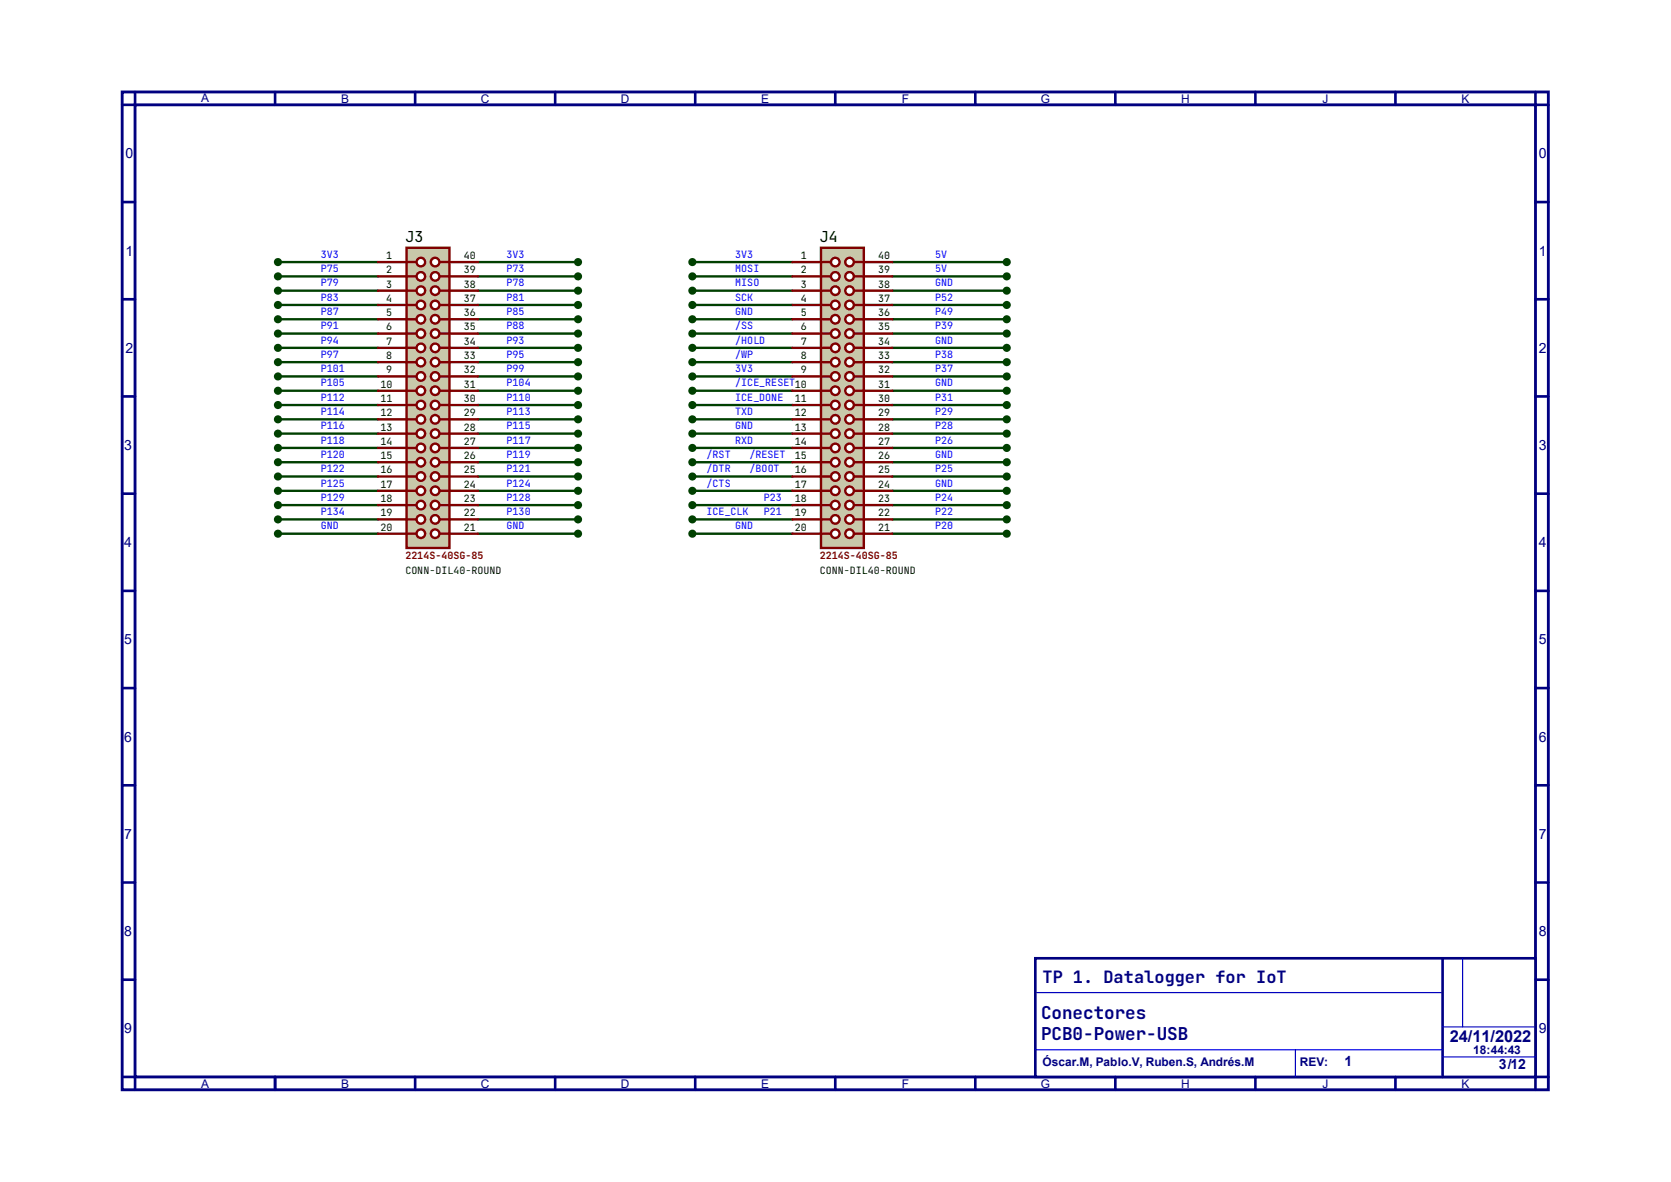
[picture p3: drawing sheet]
<svg xmlns="http://www.w3.org/2000/svg" width="297mm" height="210mm" viewBox="0 0 297 210" stroke-linecap="round" stroke-linejoin="round" font-family="sans-serif">
<path d="M21.7 16.3h253.5v177.3h-253.5zM24 18.6h248.9v172.7h-248.9z" fill="none" stroke="#000080" stroke-width=".51"/>
<path d="M24 16.3v2.3h-2.3M48.9 16.3v2.3" fill="none" stroke="#000080" stroke-width=".47"/>
<path d="M184 170.3h88.9v21h-88.9z" fill="#fff" stroke="#000080" stroke-width=".47"/>
<g fill="none" stroke="#000080" stroke-width=".47">
<path d="M73.8 16.3v2.3M98.7 16.3v2.3M123.6 16.3v2.3M148.5 16.3v2.3M173.4 16.3v2.3M198.2 16.3v2.3M223.1 16.3v2.3M248 16.3v2.3M272.9 16.3v2.3h2.3M21.7 35.9h2.3M272.9 35.9h2.3M21.7 53.2h2.3"/>
<path d="M272.9 53.2h2.3M21.7 70.4h2.3M272.9 70.4h2.3M21.7 87.7h2.3M272.9 87.7h2.3M21.7 105h2.3M272.9 105h2.3M21.7 122.3h2.3M21.7 139.5h2.3M272.9 122.3h2.3M272.9 139.5h2.3M21.7 156.8h2.3"/>
<path d="M272.9 156.8h2.3M21.7 174.1h2.3M256.4 170.3v21M272.9 174.1h2.3M21.7 191.3h2.3v2.3M48.9 191.3v2.3M73.8 191.3v2.3M98.7 191.3v2.3M123.6 191.3v2.3M148.5 191.3v2.3M173.4 191.3v2.3M198.2 191.3v2.3"/>
<path d="M223.1 191.3v2.3M248 191.3v2.3M275.2 191.3h-2.3v2.3"/>
</g>
<path d="M184.3 176.4h71.9M260 170.3v12.2M184 186.5h72.4M230.3 186.5v4.8M256.4 182.5h16.3M256.4 187.8h16.5" fill="none" stroke="#0000c0" stroke-width=".21"/>
<g fill="none" stroke="#004000" stroke-width=".42">
<path d="M49.4 46.6h17.8M49.4 49.1h17.8M49.4 51.6h17.8M49.4 54.2h17.8M49.4 56.7h17.8M49.4 59.3h17.8M85 46.6h17.7M85 49.1h17.7M85 51.6h17.7M85 54.2h17.7M85 56.7h17.7M85 59.3h17.7"/>
<path d="M123.1 46.6h17.7M123.1 49.1h17.7M123.1 51.6h17.7M123.1 54.2h17.7M123.1 56.7h17.7M123.1 59.3h17.7M158.6 46.6h20.3M158.6 49.1h20.3M158.6 51.6h20.3M158.6 54.2h20.3M158.6 56.7h20.3M158.6 59.3h20.3"/>
<path d="M49.4 61.8h17.8M49.4 64.3h17.8M49.4 66.9h17.8M49.4 69.4h17.8M49.4 72h17.8M49.4 74.5h17.8M49.4 77h17.8M49.4 79.6h17.8M85 61.8h17.7M85 64.3h17.7M85 66.9h17.7M85 69.4h17.7"/>
<path d="M85 72h17.7M85 74.5h17.7M85 77h17.7M85 79.6h17.7M123.1 61.8h17.7M123.1 64.3h17.7M123.1 66.9h17.7M123.1 69.4h17.7M123.1 72h17.7M123.1 74.5h17.7M123.1 77h17.7M123.1 79.6h17.7"/>
<path d="M158.6 61.8h20.3M158.6 64.3h20.3M158.6 66.9h20.3M158.6 69.4h20.3M158.6 72h20.3M158.6 74.5h20.3M158.6 77h20.3M158.6 79.6h20.3M49.4 82.1h17.8M49.4 84.7h17.8M49.4 87.2h17.8M49.4 89.7h17.8"/>
<path d="M49.4 92.3h17.8M49.4 94.8h17.8M85 82.1h17.7M85 84.7h17.7M85 87.2h17.7M85 89.7h17.7M85 92.3h17.7M85 94.8h17.7M123.1 82.1h17.7M123.1 84.7h17.7M123.1 87.2h17.7M123.1 89.7h17.7"/>
<path d="M123.1 92.3h17.7M123.1 94.8h17.7M158.6 82.1h20.3M158.6 84.7h20.3M158.6 87.2h20.3M158.6 89.7h20.3M158.6 92.3h20.3M158.6 94.8h20.3"/>
</g>
<path d="M72.3 44h7.6v53.4h-7.6z" fill="#c8c8aa" stroke="#800000" stroke-width=".42"/>
<path d="M72.3 46.6h1.7" fill="none" stroke="#800000" stroke-width=".42"/>
<circle cx="74.8" cy="46.6" r=".76" fill="#fff" stroke="#800000" stroke-width=".42"/>
<path d="M72.3 49.1h1.7" fill="none" stroke="#800000" stroke-width=".42"/>
<circle cx="74.8" cy="49.1" r=".76" fill="#fff" stroke="#800000" stroke-width=".42"/>
<path d="M72.3 51.6h1.7" fill="none" stroke="#800000" stroke-width=".42"/>
<circle cx="74.8" cy="51.6" r=".76" fill="#fff" stroke="#800000" stroke-width=".42"/>
<path d="M72.3 54.2h1.7" fill="none" stroke="#800000" stroke-width=".42"/>
<circle cx="74.8" cy="54.2" r=".76" fill="#fff" stroke="#800000" stroke-width=".42"/>
<path d="M78.1 46.6h1.8" fill="none" stroke="#800000" stroke-width=".42"/>
<circle cx="77.3" cy="46.6" r=".76" fill="#fff" stroke="#800000" stroke-width=".42"/>
<path d="M78.1 49.1h1.8" fill="none" stroke="#800000" stroke-width=".42"/>
<circle cx="77.3" cy="49.1" r=".76" fill="#fff" stroke="#800000" stroke-width=".42"/>
<path d="M78.1 51.6h1.8" fill="none" stroke="#800000" stroke-width=".42"/>
<circle cx="77.3" cy="51.6" r=".76" fill="#fff" stroke="#800000" stroke-width=".42"/>
<path d="M78.1 54.2h1.8" fill="none" stroke="#800000" stroke-width=".42"/>
<circle cx="77.3" cy="54.2" r=".76" fill="#fff" stroke="#800000" stroke-width=".42"/>
<path d="M72.3 56.7h1.7" fill="none" stroke="#800000" stroke-width=".42"/>
<circle cx="74.8" cy="56.7" r=".76" fill="#fff" stroke="#800000" stroke-width=".42"/>
<path d="M78.1 56.7h1.8" fill="none" stroke="#800000" stroke-width=".42"/>
<circle cx="77.3" cy="56.7" r=".76" fill="#fff" stroke="#800000" stroke-width=".42"/>
<path d="M72.3 59.3h1.7" fill="none" stroke="#800000" stroke-width=".42"/>
<circle cx="74.8" cy="59.3" r=".76" fill="#fff" stroke="#800000" stroke-width=".42"/>
<path d="M78.1 59.3h1.8" fill="none" stroke="#800000" stroke-width=".42"/>
<circle cx="77.3" cy="59.3" r=".76" fill="#fff" stroke="#800000" stroke-width=".42"/>
<path d="M72.3 61.8h1.7" fill="none" stroke="#800000" stroke-width=".42"/>
<circle cx="74.8" cy="61.8" r=".76" fill="#fff" stroke="#800000" stroke-width=".42"/>
<path d="M78.1 61.8h1.8" fill="none" stroke="#800000" stroke-width=".42"/>
<circle cx="77.3" cy="61.8" r=".76" fill="#fff" stroke="#800000" stroke-width=".42"/>
<path d="M72.3 64.3h1.7" fill="none" stroke="#800000" stroke-width=".42"/>
<circle cx="74.8" cy="64.3" r=".76" fill="#fff" stroke="#800000" stroke-width=".42"/>
<path d="M78.1 64.3h1.8" fill="none" stroke="#800000" stroke-width=".42"/>
<circle cx="77.3" cy="64.3" r=".76" fill="#fff" stroke="#800000" stroke-width=".42"/>
<path d="M72.3 66.9h1.7" fill="none" stroke="#800000" stroke-width=".42"/>
<circle cx="74.8" cy="66.9" r=".76" fill="#fff" stroke="#800000" stroke-width=".42"/>
<path d="M78.1 66.9h1.8" fill="none" stroke="#800000" stroke-width=".42"/>
<circle cx="77.3" cy="66.9" r=".76" fill="#fff" stroke="#800000" stroke-width=".42"/>
<path d="M72.3 69.4h1.7" fill="none" stroke="#800000" stroke-width=".42"/>
<circle cx="74.8" cy="69.4" r=".76" fill="#fff" stroke="#800000" stroke-width=".42"/>
<path d="M78.1 69.4h1.8" fill="none" stroke="#800000" stroke-width=".42"/>
<circle cx="77.3" cy="69.4" r=".76" fill="#fff" stroke="#800000" stroke-width=".42"/>
<path d="M72.3 72h1.7" fill="none" stroke="#800000" stroke-width=".42"/>
<circle cx="74.8" cy="72" r=".76" fill="#fff" stroke="#800000" stroke-width=".42"/>
<path d="M78.1 72h1.8" fill="none" stroke="#800000" stroke-width=".42"/>
<circle cx="77.3" cy="72" r=".76" fill="#fff" stroke="#800000" stroke-width=".42"/>
<path d="M72.3 74.5h1.7" fill="none" stroke="#800000" stroke-width=".42"/>
<circle cx="74.8" cy="74.5" r=".76" fill="#fff" stroke="#800000" stroke-width=".42"/>
<path d="M78.1 74.5h1.8" fill="none" stroke="#800000" stroke-width=".42"/>
<circle cx="77.3" cy="74.5" r=".76" fill="#fff" stroke="#800000" stroke-width=".42"/>
<path d="M72.3 77h1.7" fill="none" stroke="#800000" stroke-width=".42"/>
<circle cx="74.8" cy="77" r=".76" fill="#fff" stroke="#800000" stroke-width=".42"/>
<path d="M78.1 77h1.8" fill="none" stroke="#800000" stroke-width=".42"/>
<circle cx="77.3" cy="77" r=".76" fill="#fff" stroke="#800000" stroke-width=".42"/>
<path d="M72.3 79.6h1.7" fill="none" stroke="#800000" stroke-width=".42"/>
<circle cx="74.8" cy="79.6" r=".76" fill="#fff" stroke="#800000" stroke-width=".42"/>
<path d="M78.1 79.6h1.8" fill="none" stroke="#800000" stroke-width=".42"/>
<circle cx="77.3" cy="79.6" r=".76" fill="#fff" stroke="#800000" stroke-width=".42"/>
<path d="M72.3 82.1h1.7" fill="none" stroke="#800000" stroke-width=".42"/>
<circle cx="74.8" cy="82.1" r=".76" fill="#fff" stroke="#800000" stroke-width=".42"/>
<path d="M78.1 82.1h1.8" fill="none" stroke="#800000" stroke-width=".42"/>
<circle cx="77.3" cy="82.1" r=".76" fill="#fff" stroke="#800000" stroke-width=".42"/>
<path d="M72.3 84.7h1.7" fill="none" stroke="#800000" stroke-width=".42"/>
<circle cx="74.8" cy="84.7" r=".76" fill="#fff" stroke="#800000" stroke-width=".42"/>
<path d="M78.1 84.7h1.8" fill="none" stroke="#800000" stroke-width=".42"/>
<circle cx="77.3" cy="84.7" r=".76" fill="#fff" stroke="#800000" stroke-width=".42"/>
<path d="M72.3 87.2h1.7" fill="none" stroke="#800000" stroke-width=".42"/>
<circle cx="74.8" cy="87.2" r=".76" fill="#fff" stroke="#800000" stroke-width=".42"/>
<path d="M78.1 87.2h1.8" fill="none" stroke="#800000" stroke-width=".42"/>
<circle cx="77.3" cy="87.2" r=".76" fill="#fff" stroke="#800000" stroke-width=".42"/>
<path d="M72.3 89.7h1.7" fill="none" stroke="#800000" stroke-width=".42"/>
<circle cx="74.8" cy="89.7" r=".76" fill="#fff" stroke="#800000" stroke-width=".42"/>
<path d="M78.1 89.7h1.8" fill="none" stroke="#800000" stroke-width=".42"/>
<circle cx="77.3" cy="89.7" r=".76" fill="#fff" stroke="#800000" stroke-width=".42"/>
<path d="M72.3 92.3h1.7" fill="none" stroke="#800000" stroke-width=".42"/>
<circle cx="74.8" cy="92.3" r=".76" fill="#fff" stroke="#800000" stroke-width=".42"/>
<path d="M78.1 92.3h1.8" fill="none" stroke="#800000" stroke-width=".42"/>
<circle cx="77.3" cy="92.3" r=".76" fill="#fff" stroke="#800000" stroke-width=".42"/>
<path d="M72.3 94.8h1.7" fill="none" stroke="#800000" stroke-width=".42"/>
<circle cx="74.8" cy="94.8" r=".76" fill="#fff" stroke="#800000" stroke-width=".42"/>
<path d="M78.1 94.8h1.8" fill="none" stroke="#800000" stroke-width=".42"/>
<circle cx="77.3" cy="94.8" r=".76" fill="#fff" stroke="#800000" stroke-width=".42"/>
<g fill="none" stroke="#800000" stroke-width=".42">
<path d="M67.2 46.6h5.1M67.2 49.1h5.1M67.2 51.6h5.1M67.2 54.2h5.1M67.2 56.7h5.1M67.2 59.3h5.1M79.9 46.6h5.1M79.9 49.1h5.1M79.9 51.6h5.1M79.9 54.2h5.1M79.9 56.7h5.1M79.9 59.3h5.1"/>
<path d="M67.2 61.8h5.1M67.2 64.3h5.1M67.2 66.9h5.1M67.2 69.4h5.1M67.2 72h5.1M67.2 74.5h5.1M67.2 77h5.1M67.2 79.6h5.1M79.9 61.8h5.1M79.9 64.3h5.1M79.9 66.9h5.1M79.9 69.4h5.1"/>
<path d="M79.9 72h5.1M79.9 74.5h5.1M79.9 77h5.1M79.9 79.6h5.1M67.2 82.1h5.1M67.2 84.7h5.1M67.2 87.2h5.1M67.2 89.7h5.1M67.2 92.3h5.1M67.2 94.8h5.1M79.9 82.1h5.1M79.9 84.7h5.1"/>
<path d="M79.9 87.2h5.1M79.9 89.7h5.1M79.9 92.3h5.1M79.9 94.8h5.1"/>
</g>
<path d="M145.9 44h7.6v53.4h-7.6z" fill="#c8c8aa" stroke="#800000" stroke-width=".42"/>
<path d="M145.9 46.6h1.8" fill="none" stroke="#800000" stroke-width=".42"/>
<circle cx="148.5" cy="46.6" r=".76" fill="#fff" stroke="#800000" stroke-width=".42"/>
<path d="M145.9 49.1h1.8" fill="none" stroke="#800000" stroke-width=".42"/>
<circle cx="148.5" cy="49.1" r=".76" fill="#fff" stroke="#800000" stroke-width=".42"/>
<path d="M145.9 51.6h1.8" fill="none" stroke="#800000" stroke-width=".42"/>
<circle cx="148.5" cy="51.6" r=".76" fill="#fff" stroke="#800000" stroke-width=".42"/>
<path d="M145.9 54.2h1.8" fill="none" stroke="#800000" stroke-width=".42"/>
<circle cx="148.5" cy="54.2" r=".76" fill="#fff" stroke="#800000" stroke-width=".42"/>
<path d="M151.8 46.6h1.7" fill="none" stroke="#800000" stroke-width=".42"/>
<circle cx="151" cy="46.6" r=".76" fill="#fff" stroke="#800000" stroke-width=".42"/>
<path d="M151.8 49.1h1.7" fill="none" stroke="#800000" stroke-width=".42"/>
<circle cx="151" cy="49.1" r=".76" fill="#fff" stroke="#800000" stroke-width=".42"/>
<path d="M151.8 51.6h1.7" fill="none" stroke="#800000" stroke-width=".42"/>
<circle cx="151" cy="51.6" r=".76" fill="#fff" stroke="#800000" stroke-width=".42"/>
<path d="M151.8 54.2h1.7" fill="none" stroke="#800000" stroke-width=".42"/>
<circle cx="151" cy="54.2" r=".76" fill="#fff" stroke="#800000" stroke-width=".42"/>
<path d="M145.9 56.7h1.8" fill="none" stroke="#800000" stroke-width=".42"/>
<circle cx="148.5" cy="56.7" r=".76" fill="#fff" stroke="#800000" stroke-width=".42"/>
<path d="M151.8 56.7h1.7" fill="none" stroke="#800000" stroke-width=".42"/>
<circle cx="151" cy="56.7" r=".76" fill="#fff" stroke="#800000" stroke-width=".42"/>
<path d="M145.9 59.3h1.8" fill="none" stroke="#800000" stroke-width=".42"/>
<circle cx="148.5" cy="59.3" r=".76" fill="#fff" stroke="#800000" stroke-width=".42"/>
<path d="M151.8 59.3h1.7" fill="none" stroke="#800000" stroke-width=".42"/>
<circle cx="151" cy="59.3" r=".76" fill="#fff" stroke="#800000" stroke-width=".42"/>
<path d="M145.9 61.8h1.8" fill="none" stroke="#800000" stroke-width=".42"/>
<circle cx="148.5" cy="61.8" r=".76" fill="#fff" stroke="#800000" stroke-width=".42"/>
<path d="M151.8 61.8h1.7" fill="none" stroke="#800000" stroke-width=".42"/>
<circle cx="151" cy="61.8" r=".76" fill="#fff" stroke="#800000" stroke-width=".42"/>
<path d="M145.9 64.3h1.8" fill="none" stroke="#800000" stroke-width=".42"/>
<circle cx="148.5" cy="64.3" r=".76" fill="#fff" stroke="#800000" stroke-width=".42"/>
<path d="M151.8 64.3h1.7" fill="none" stroke="#800000" stroke-width=".42"/>
<circle cx="151" cy="64.3" r=".76" fill="#fff" stroke="#800000" stroke-width=".42"/>
<path d="M145.9 66.9h1.8" fill="none" stroke="#800000" stroke-width=".42"/>
<circle cx="148.5" cy="66.9" r=".76" fill="#fff" stroke="#800000" stroke-width=".42"/>
<path d="M151.8 66.9h1.7" fill="none" stroke="#800000" stroke-width=".42"/>
<circle cx="151" cy="66.9" r=".76" fill="#fff" stroke="#800000" stroke-width=".42"/>
<path d="M145.9 69.4h1.8" fill="none" stroke="#800000" stroke-width=".42"/>
<circle cx="148.5" cy="69.4" r=".76" fill="#fff" stroke="#800000" stroke-width=".42"/>
<path d="M151.8 69.4h1.7" fill="none" stroke="#800000" stroke-width=".42"/>
<circle cx="151" cy="69.4" r=".76" fill="#fff" stroke="#800000" stroke-width=".42"/>
<path d="M145.9 72h1.8" fill="none" stroke="#800000" stroke-width=".42"/>
<circle cx="148.5" cy="72" r=".76" fill="#fff" stroke="#800000" stroke-width=".42"/>
<path d="M151.8 72h1.7" fill="none" stroke="#800000" stroke-width=".42"/>
<circle cx="151" cy="72" r=".76" fill="#fff" stroke="#800000" stroke-width=".42"/>
<path d="M145.9 74.5h1.8" fill="none" stroke="#800000" stroke-width=".42"/>
<circle cx="148.5" cy="74.5" r=".76" fill="#fff" stroke="#800000" stroke-width=".42"/>
<path d="M151.8 74.5h1.7" fill="none" stroke="#800000" stroke-width=".42"/>
<circle cx="151" cy="74.5" r=".76" fill="#fff" stroke="#800000" stroke-width=".42"/>
<path d="M145.9 77h1.8" fill="none" stroke="#800000" stroke-width=".42"/>
<circle cx="148.5" cy="77" r=".76" fill="#fff" stroke="#800000" stroke-width=".42"/>
<path d="M151.8 77h1.7" fill="none" stroke="#800000" stroke-width=".42"/>
<circle cx="151" cy="77" r=".76" fill="#fff" stroke="#800000" stroke-width=".42"/>
<path d="M145.9 79.6h1.8" fill="none" stroke="#800000" stroke-width=".42"/>
<circle cx="148.5" cy="79.6" r=".76" fill="#fff" stroke="#800000" stroke-width=".42"/>
<path d="M151.8 79.6h1.7" fill="none" stroke="#800000" stroke-width=".42"/>
<circle cx="151" cy="79.6" r=".76" fill="#fff" stroke="#800000" stroke-width=".42"/>
<path d="M145.9 82.1h1.8" fill="none" stroke="#800000" stroke-width=".42"/>
<circle cx="148.5" cy="82.1" r=".76" fill="#fff" stroke="#800000" stroke-width=".42"/>
<path d="M151.8 82.1h1.7" fill="none" stroke="#800000" stroke-width=".42"/>
<circle cx="151" cy="82.1" r=".76" fill="#fff" stroke="#800000" stroke-width=".42"/>
<path d="M145.9 84.7h1.8" fill="none" stroke="#800000" stroke-width=".42"/>
<circle cx="148.5" cy="84.7" r=".76" fill="#fff" stroke="#800000" stroke-width=".42"/>
<path d="M151.8 84.7h1.7" fill="none" stroke="#800000" stroke-width=".42"/>
<circle cx="151" cy="84.7" r=".76" fill="#fff" stroke="#800000" stroke-width=".42"/>
<path d="M145.9 87.2h1.8" fill="none" stroke="#800000" stroke-width=".42"/>
<circle cx="148.5" cy="87.2" r=".76" fill="#fff" stroke="#800000" stroke-width=".42"/>
<path d="M151.8 87.2h1.7" fill="none" stroke="#800000" stroke-width=".42"/>
<circle cx="151" cy="87.2" r=".76" fill="#fff" stroke="#800000" stroke-width=".42"/>
<path d="M145.9 89.7h1.8" fill="none" stroke="#800000" stroke-width=".42"/>
<circle cx="148.5" cy="89.7" r=".76" fill="#fff" stroke="#800000" stroke-width=".42"/>
<path d="M151.8 89.7h1.7" fill="none" stroke="#800000" stroke-width=".42"/>
<circle cx="151" cy="89.7" r=".76" fill="#fff" stroke="#800000" stroke-width=".42"/>
<path d="M145.9 92.3h1.8" fill="none" stroke="#800000" stroke-width=".42"/>
<circle cx="148.5" cy="92.3" r=".76" fill="#fff" stroke="#800000" stroke-width=".42"/>
<path d="M151.8 92.3h1.7" fill="none" stroke="#800000" stroke-width=".42"/>
<circle cx="151" cy="92.3" r=".76" fill="#fff" stroke="#800000" stroke-width=".42"/>
<path d="M145.9 94.8h1.8" fill="none" stroke="#800000" stroke-width=".42"/>
<circle cx="148.5" cy="94.8" r=".76" fill="#fff" stroke="#800000" stroke-width=".42"/>
<path d="M151.8 94.8h1.7" fill="none" stroke="#800000" stroke-width=".42"/>
<circle cx="151" cy="94.8" r=".76" fill="#fff" stroke="#800000" stroke-width=".42"/>
<g fill="none" stroke="#800000" stroke-width=".42">
<path d="M140.8 46.6h5.1M140.8 49.1h5.1M140.8 51.6h5.1M140.8 54.2h5.1M140.8 56.7h5.1M140.8 59.3h5.1M153.5 46.6h5.1M153.5 49.1h5.1M153.5 51.6h5.1M153.5 54.2h5.1M153.5 56.7h5.1M153.5 59.3h5.1"/>
<path d="M140.8 61.8h5.1M140.8 64.3h5.1M140.8 66.9h5.1M140.8 69.4h5.1M140.8 72h5.1M140.8 74.5h5.1M140.8 77h5.1M140.8 79.6h5.1M153.5 61.8h5.1M153.5 64.3h5.1M153.5 66.9h5.1M153.5 69.4h5.1"/>
<path d="M153.5 72h5.1M153.5 74.5h5.1M153.5 77h5.1M153.5 79.6h5.1M140.8 82.1h5.1M140.8 84.7h5.1M140.8 87.2h5.1M140.8 89.7h5.1M140.8 92.3h5.1M140.8 94.8h5.1M153.5 82.1h5.1M153.5 84.7h5.1"/>
<path d="M153.5 87.2h5.1M153.5 89.7h5.1M153.5 92.3h5.1M153.5 94.8h5.1"/>
</g>
<g fill="#004000" stroke="#004000" stroke-width=".42">
<circle cx="49.4" cy="46.6" r=".51"/>
<circle cx="49.4" cy="49.1" r=".51"/>
<circle cx="49.4" cy="51.6" r=".51"/>
<circle cx="49.4" cy="54.2" r=".51"/>
<circle cx="49.4" cy="56.7" r=".51"/>
<circle cx="49.4" cy="59.3" r=".51"/>
<circle cx="49.4" cy="61.8" r=".51"/>
<circle cx="49.4" cy="64.3" r=".51"/>
<circle cx="49.4" cy="66.9" r=".51"/>
<circle cx="49.4" cy="69.4" r=".51"/>
<circle cx="49.4" cy="72" r=".51"/>
<circle cx="49.4" cy="74.5" r=".51"/>
<circle cx="49.4" cy="77" r=".51"/>
<circle cx="49.4" cy="79.6" r=".51"/>
<circle cx="49.4" cy="82.1" r=".51"/>
<circle cx="49.4" cy="84.7" r=".51"/>
<circle cx="49.4" cy="87.2" r=".51"/>
<circle cx="49.4" cy="89.7" r=".51"/>
<circle cx="49.4" cy="92.3" r=".51"/>
<circle cx="49.4" cy="94.8" r=".51"/>
<circle cx="102.7" cy="94.8" r=".51"/>
<circle cx="102.7" cy="92.3" r=".51"/>
<circle cx="102.7" cy="89.7" r=".51"/>
<circle cx="102.7" cy="87.2" r=".51"/>
<circle cx="102.7" cy="84.7" r=".51"/>
<circle cx="102.7" cy="82.1" r=".51"/>
<circle cx="102.7" cy="79.6" r=".51"/>
<circle cx="102.7" cy="77" r=".51"/>
<circle cx="102.7" cy="74.5" r=".51"/>
<circle cx="102.7" cy="72" r=".51"/>
<circle cx="102.7" cy="69.4" r=".51"/>
<circle cx="102.7" cy="66.9" r=".51"/>
<circle cx="102.7" cy="64.3" r=".51"/>
<circle cx="102.7" cy="61.8" r=".51"/>
<circle cx="102.7" cy="59.3" r=".51"/>
<circle cx="102.7" cy="56.7" r=".51"/>
<circle cx="102.7" cy="54.2" r=".51"/>
<circle cx="102.7" cy="51.6" r=".51"/>
<circle cx="102.7" cy="49.1" r=".51"/>
<circle cx="102.7" cy="46.6" r=".51"/>
<circle cx="123.1" cy="46.6" r=".51"/>
<circle cx="123.1" cy="49.1" r=".51"/>
<circle cx="123.1" cy="51.6" r=".51"/>
<circle cx="123.1" cy="54.2" r=".51"/>
<circle cx="123.1" cy="56.7" r=".51"/>
<circle cx="123.1" cy="59.3" r=".51"/>
<circle cx="123.1" cy="61.8" r=".51"/>
<circle cx="123.1" cy="64.3" r=".51"/>
<circle cx="123.1" cy="66.9" r=".51"/>
<circle cx="123.1" cy="69.4" r=".51"/>
<circle cx="123.1" cy="72" r=".51"/>
<circle cx="123.1" cy="74.5" r=".51"/>
<circle cx="123.1" cy="77" r=".51"/>
<circle cx="123.1" cy="79.6" r=".51"/>
<circle cx="123.1" cy="82.1" r=".51"/>
<circle cx="123.1" cy="84.7" r=".51"/>
<circle cx="123.1" cy="87.2" r=".51"/>
<circle cx="123.1" cy="89.7" r=".51"/>
<circle cx="123.1" cy="92.3" r=".51"/>
<circle cx="123.1" cy="94.8" r=".51"/>
<circle cx="178.9" cy="94.8" r=".51"/>
<circle cx="178.9" cy="92.3" r=".51"/>
<circle cx="178.9" cy="89.7" r=".51"/>
<circle cx="178.9" cy="87.2" r=".51"/>
<circle cx="178.9" cy="84.7" r=".51"/>
<circle cx="178.9" cy="82.1" r=".51"/>
<circle cx="178.9" cy="79.6" r=".51"/>
<circle cx="178.9" cy="77" r=".51"/>
<circle cx="178.9" cy="74.5" r=".51"/>
<circle cx="178.9" cy="72" r=".51"/>
<circle cx="178.9" cy="69.4" r=".51"/>
<circle cx="178.9" cy="66.9" r=".51"/>
<circle cx="178.9" cy="64.3" r=".51"/>
<circle cx="178.9" cy="61.8" r=".51"/>
<circle cx="178.9" cy="59.3" r=".51"/>
<circle cx="178.9" cy="56.7" r=".51"/>
<circle cx="178.9" cy="54.2" r=".51"/>
<circle cx="178.9" cy="51.6" r=".51"/>
<circle cx="178.9" cy="49.1" r=".51"/>
<circle cx="178.9" cy="46.6" r=".51"/>
</g>
<g font-size="3.1" fill="#000080">
<text x="185" y="184.8">PCB0-Power-USB</text>
<text x="185" y="181">Conectores</text>
</g>
<text font-size="3" fill="#000080" x="185.3" y="174.7">TP 1. Datalogger for IoT</text>
<text font-size="2.9" fill="#000080" x="257.7" y="185.2">24/11/2022</text>
<g font-size="2.7">
<text x="72.1" y="43">J3</text>
<text x="145.7" y="43">J4</text>
</g>
<g font-size="2.5" fill="#000080">
<text x="22.3" y="28.2">0</text>
<text x="273.5" y="28.2">0</text>
<text x="22.3" y="45.4">1</text>
<text x="273.5" y="45.4">1</text>
<text x="22.3" y="62.7">2</text>
<text x="273.5" y="62.7">2</text>
<text x="22.1" y="80">3</text>
<text x="273.5" y="80">3</text>
<text x="22.1" y="97.2">4</text>
<text x="273.5" y="97.2">4</text>
<text x="22.1" y="114.5">5</text>
<text x="273.5" y="114.5">5</text>
<text x="22.1" y="131.8">6</text>
<text x="273.5" y="131.8">6</text>
<text x="22.1" y="149.1">7</text>
<text x="273.5" y="149.1">7</text>
<text x="22.1" y="166.3">8</text>
<text x="273.5" y="166.3">8</text>
<text x="22.1" y="183.6">9</text>
<text x="273.5" y="183.6">9</text>
<text x="239" y="189.5">1</text>
<text x="266.4" y="190">3/12</text>
</g>
<g font-size="2.1" fill="#000080">
<text x="35.7" y="18.1">A</text>
<text x="60.6" y="18.4">B</text>
<text x="85.5" y="18.4">C</text>
<text x="110.4" y="18.4">D</text>
<text x="135.3" y="18.4">E</text>
<text x="160.3" y="18.4">F</text>
<text x="185" y="18.4">G</text>
<text x="209.9" y="18.4">H</text>
<text x="235.1" y="18.4">J</text>
<text x="259.7" y="18.4">K</text>
<text x="185.3" y="189.5">Óscar.M, Pablo.V, Ruben.S, Andrés.M</text>
<text x="231.1" y="189.4">REV:</text>
<text x="261.9" y="187.3">18:44:43</text>
<text x="35.7" y="193.4">A</text>
<text x="60.6" y="193.4">B</text>
<text x="85.5" y="193.4">C</text>
<text x="110.4" y="193.4">D</text>
<text x="135.3" y="193.4">E</text>
<text x="160.3" y="193.4">F</text>
<text x="185" y="193.4">G</text>
<text x="209.9" y="193.4">H</text>
<text x="235.1" y="193.4">J</text>
<text x="259.7" y="193.4">K</text>
</g>
<g font-size="1.8" fill="#00f">
<text x="57" y="45.8">3V3</text>
<text x="90" y="45.8">3V3</text>
<text x="130.7" y="45.8">3V3</text>
<text x="166.2" y="45.8">5V</text>
<text x="57" y="48.3">P75</text>
<text x="57" y="50.9">P79</text>
<text x="57" y="53.4">P83</text>
<text x="90" y="53.4">P81</text>
<text x="90" y="50.9">P78</text>
<text x="90" y="48.3">P73</text>
<text x="130.7" y="48.3">MOSI</text>
<text x="130.7" y="50.9">MISO</text>
<text x="130.7" y="53.4">SCK</text>
<text x="166.2" y="53.4">P52</text>
<text x="166.2" y="50.9">GND</text>
<text x="166.2" y="48.3">5V</text>
<text x="57" y="56">P87</text>
<text x="57" y="58.5">P91</text>
<text x="90" y="58.5">P88</text>
<text x="90" y="56">P85</text>
<text x="130.7" y="56">GND</text>
<text x="130.7" y="58.5">/SS</text>
<text x="166.2" y="58.5">P39</text>
<text x="166.2" y="56">P49</text>
<text x="57" y="61">P94</text>
<text x="57" y="63.6">P97</text>
<text x="90" y="63.6">P95</text>
<text x="90" y="61">P93</text>
<text x="130.7" y="61">/HOLD</text>
<text x="130.7" y="63.6">/WP</text>
<text x="166.2" y="63.6">P38</text>
<text x="166.2" y="61">GND</text>
<text x="57" y="66.1">P101</text>
<text x="57" y="68.7">P105</text>
<text x="57" y="71.2">P112</text>
<text x="90" y="71.2">P110</text>
<text x="90" y="68.7">P104</text>
<text x="90" y="66.1">P99</text>
<text x="130.7" y="66.1">3V3</text>
<text x="130.7" y="68.7">/ICE_RESET10</text>
<text x="130.7" y="71.2">ICE_DONE</text>
<text x="166.2" y="71.2">P31</text>
<text x="166.2" y="68.7">GND</text>
<text x="166.2" y="66.1">P37</text>
<text x="57" y="73.7">P114</text>
<text x="57" y="76.3">P116</text>
<text x="90" y="76.3">P115</text>
<text x="90" y="73.7">P113</text>
<text x="130.7" y="73.7">TXD</text>
<text x="130.7" y="76.3">GND</text>
<text x="166.2" y="76.3">P28</text>
<text x="166.2" y="73.7">P29</text>
<text x="57" y="78.8">P118</text>
<text x="57" y="81.4">P120</text>
<text x="57" y="83.9">P122</text>
<text x="90" y="83.9">P121</text>
<text x="90" y="81.4">P119</text>
<text x="90" y="78.8">P117</text>
<text x="125.6" y="81.4">/RST</text>
<text x="125.6" y="83.9">/DTR</text>
<text x="130.7" y="78.8">RXD</text>
<text x="133.2" y="81.4">/RESET</text>
<text x="133.2" y="83.9">/BOOT</text>
<text x="166.2" y="83.9">P25</text>
<text x="166.2" y="81.4">GND</text>
<text x="166.2" y="78.8">P26</text>
<text x="57" y="86.4">P125</text>
<text x="57" y="89">P129</text>
<text x="90" y="89">P128</text>
<text x="90" y="86.4">P124</text>
<text x="125.6" y="86.4">/CTS</text>
<text x="135.8" y="89">P23</text>
<text x="166.2" y="89">P24</text>
<text x="166.2" y="86.4">GND</text>
<text x="57" y="91.5">P134</text>
<text x="57" y="94.1">GND</text>
<text x="90" y="94.1">GND</text>
<text x="90" y="91.5">P130</text>
<text x="125.6" y="91.5">ICE_CLK</text>
<text x="130.7" y="94.1">GND</text>
<text x="135.8" y="91.5">P21</text>
<text x="166.2" y="94.1">P20</text>
<text x="166.2" y="91.5">P22</text>
</g>
<g font-size="1.8">
<text x="68.7" y="46">1</text>
<text x="82.4" y="46">40</text>
<text x="142.3" y="46">1</text>
<text x="156.1" y="46">40</text>
<text x="68.7" y="48.6">2</text>
<text x="68.7" y="51.1">3</text>
<text x="68.7" y="53.6">4</text>
<text x="82.4" y="48.6">39</text>
<text x="82.4" y="51.1">38</text>
<text x="82.4" y="53.6">37</text>
<text x="142.3" y="48.6">2</text>
<text x="142.3" y="51.1">3</text>
<text x="142.3" y="53.6">4</text>
<text x="156.1" y="48.6">39</text>
<text x="156.1" y="51.1">38</text>
<text x="156.1" y="53.6">37</text>
<text x="68.7" y="56.2">5</text>
<text x="68.7" y="58.7">6</text>
<text x="82.4" y="56.2">36</text>
<text x="82.4" y="58.7">35</text>
<text x="142.3" y="56.2">5</text>
<text x="142.3" y="58.7">6</text>
<text x="156.1" y="56.2">36</text>
<text x="156.1" y="58.7">35</text>
<text x="68.7" y="61.3">7</text>
<text x="68.7" y="63.8">8</text>
<text x="82.4" y="61.3">34</text>
<text x="82.4" y="63.8">33</text>
<text x="142.3" y="61.3">7</text>
<text x="142.3" y="63.8">8</text>
<text x="156.1" y="61.3">34</text>
<text x="156.1" y="63.8">33</text>
<text x="67.6" y="68.9">10</text>
<text x="67.6" y="71.4">11</text>
<text x="68.7" y="66.3">9</text>
<text x="82.4" y="66.3">32</text>
<text x="82.4" y="68.9">31</text>
<text x="82.4" y="71.4">30</text>
<text x="141.3" y="71.4">11</text>
<text x="142.3" y="66.3">9</text>
<text x="156.1" y="66.3">32</text>
<text x="156.1" y="68.9">31</text>
<text x="156.1" y="71.4">30</text>
<text x="67.6" y="74">12</text>
<text x="67.6" y="76.5">13</text>
<text x="82.4" y="74">29</text>
<text x="82.4" y="76.5">28</text>
<text x="141.3" y="74">12</text>
<text x="141.3" y="76.5">13</text>
<text x="156.1" y="74">29</text>
<text x="156.1" y="76.5">28</text>
<text x="67.6" y="79">14</text>
<text x="67.6" y="81.6">15</text>
<text x="82.4" y="79">27</text>
<text x="82.4" y="81.6">26</text>
<text x="141.3" y="79">14</text>
<text x="141.3" y="81.6">15</text>
<text x="156.1" y="79">27</text>
<text x="156.1" y="81.6">26</text>
<text x="67.6" y="84.1">16</text>
<text x="67.6" y="86.7">17</text>
<text x="67.6" y="89.2">18</text>
<text x="82.4" y="84.1">25</text>
<text x="82.4" y="86.7">24</text>
<text x="82.4" y="89.2">23</text>
<text x="141.3" y="84.1">16</text>
<text x="141.3" y="86.7">17</text>
<text x="141.3" y="89.2">18</text>
<text x="156.1" y="84.1">25</text>
<text x="156.1" y="86.7">24</text>
<text x="156.1" y="89.2">23</text>
<text x="67.6" y="91.7">19</text>
<text x="67.6" y="94.3">20</text>
<text x="82.4" y="91.7">22</text>
<text x="82.4" y="94.3">21</text>
<text x="141.3" y="91.7">19</text>
<text x="141.3" y="94.3">20</text>
<text x="156.1" y="91.7">22</text>
<text x="156.1" y="94.3">21</text>
<text x="72.1" y="101.9">CONN-DIL40-ROUND</text>
<text x="145.7" y="101.9">CONN-DIL40-ROUND</text>
</g>
<g font-size="1.8" fill="#800000">
<text x="72.1" y="99.4">2214S-40SG-85</text>
<text x="145.7" y="99.4">2214S-40SG-85</text>
</g>
</svg>
